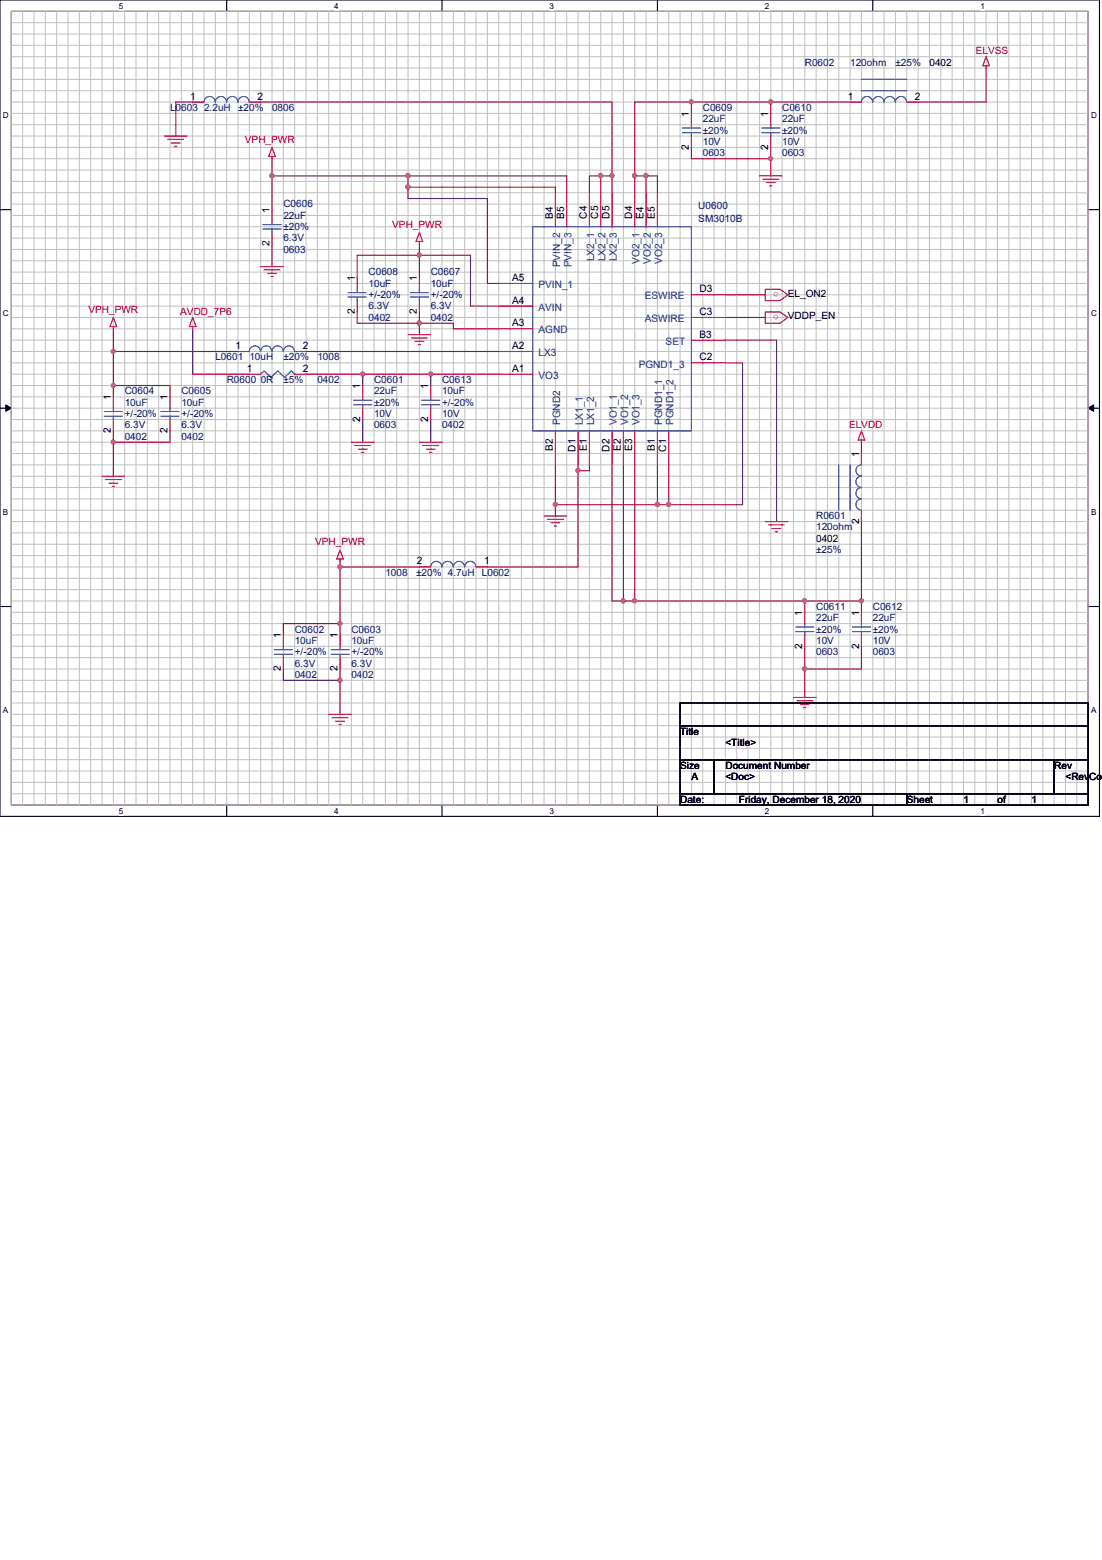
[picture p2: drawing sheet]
<svg xmlns="http://www.w3.org/2000/svg" width="210mm" height="297mm" viewBox="0 0 210 297" stroke-linecap="round" stroke-linejoin="round" font-family="sans-serif">
<path d="M0 0h209.4v155.4h-209.4zM2.2 2.2h205.1v151.1h-205.1z" fill="none" stroke="#000" stroke-width=".21"/>
<g fill="#fff">
<path d="M22.6 .3h.9v1.7h-.9z"/>
<path d="M22.6 153.5h.9v1.8h-.9z"/>
</g>
<path d="M43.2 0v2.2M43.2 153.3v2.1" fill="none" stroke="#000" stroke-width=".21"/>
<g fill="#fff">
<path d="M63.7 .3h.8v1.7h-.8z"/>
<path d="M63.7 153.5h.8v1.8h-.8z"/>
</g>
<path d="M84.2 0v2.2M84.2 153.3v2.1" fill="none" stroke="#000" stroke-width=".21"/>
<g fill="#fff">
<path d="M104.7 .3h.8v1.7h-.8z"/>
<path d="M104.7 153.5h.8v1.8h-.8z"/>
</g>
<path d="M125.2 0v2.2M125.2 153.3v2.1" fill="none" stroke="#000" stroke-width=".21"/>
<g fill="#fff">
<path d="M145.7 .3h.9v1.7h-.9z"/>
<path d="M145.7 153.5h.9v1.8h-.9z"/>
</g>
<path d="M166.2 0v2.2M166.2 153.3v2.1" fill="none" stroke="#000" stroke-width=".21"/>
<g fill="#fff">
<path d="M186.7 .3h.9v1.7h-.9z"/>
<path d="M186.7 153.5h.9v1.8h-.9z"/>
<path d="M.6 21h1.1v1.8h-1.1z"/>
<path d="M207.8 21h1.1v1.8h-1.1z"/>
<path d="M.6 58.8h1.1v1.7h-1.1z"/>
<path d="M207.8 58.8h1.1v1.7h-1.1z"/>
</g>
<path d="M0 39.9h2.2M207.3 39.9h2.1" fill="none" stroke="#000" stroke-width=".21"/>
<g fill="#fff">
<path d="M.6 96.6h1v1.7h-1z"/>
<path d="M207.8 96.6h1v1.7h-1z"/>
</g>
<path d="M0 77.7h2.2M207.3 77.7h2.1" fill="none" stroke="#000" stroke-width=".21"/>
<path d="M1.1 77.1l1.1 .6-1.1 .6zM207.3 77.7l1-.6v1.2z" fill="#000"/>
<path d="M1.1 77.1l1.1 .6-1.1 .6zM207.3 77.7l1-.6v1.2z" fill="none" stroke="#000" stroke-width=".19"/>
<g fill="#fff">
<path d="M.6 134.4h.9v1.7h-.9z"/>
<path d="M207.8 134.4h1v1.7h-1z"/>
</g>
<path d="M0 115.5h2.2M207.3 115.5h2.1M129.5 133.9h77.8v4.3h-77.8zM129.5 138.2h77.8v6.5h-77.8zM129.5 144.7h6.5v6.4h-6.5zM129.5 151.1h43.2v2.2h-43.2zM136 144.7h64.8v6.4h-64.8zM172.7 151.1h34.6v2.2h-34.6zM200.8 144.7h6.5v6.4h-6.5z" fill="none" stroke="#000" stroke-width=".21"/>
<g fill="none" stroke="#c0c0c0" stroke-width=".19">
<path d="M2.2 2.2h205.1v151.1h-205.1zM2.2 4.3h205.1M2.2 6.5h205.1M2.2 8.6h205.1M2.2 10.8h205.1M2.2 13h205.1M2.2 15.1h205.1M2.2 17.3h205.1M2.2 19.4h205.1M4.3 2.2v151.1M6.5 2.2v151.1M8.6 2.2v151.1"/>
<path d="M10.8 2.2v151.1M13 2.2v151.1M15.1 2.2v151.1M17.3 2.2v151.1M19.4 2.2v151.1M21.6 2.2v151.1M23.7 2.2v151.1M25.9 2.2v151.1M28.1 2.2v151.1M30.2 2.2v151.1M32.4 2.2v151.1M34.5 2.2v151.1"/>
<path d="M36.7 2.2v151.1M38.9 2.2v151.1M41 2.2v151.1M43.2 2.2v151.1M45.3 2.2v151.1M47.5 2.2v151.1M49.7 2.2v151.1M51.8 2.2v151.1M54 2.2v151.1M56.1 2.2v151.1M58.3 2.2v151.1M60.5 2.2v151.1"/>
<path d="M62.6 2.2v151.1M64.8 2.2v151.1M66.9 2.2v151.1M69.1 2.2v151.1M71.2 2.2v151.1M73.4 2.2v151.1M75.6 2.2v151.1M77.7 2.2v151.1M79.9 2.2v151.1M82 2.2v151.1M84.2 2.2v151.1M86.4 2.2v151.1"/>
<path d="M88.5 2.2v151.1M90.7 2.2v151.1M92.8 2.2v151.1M95 2.2v151.1M97.2 2.2v151.1M99.3 2.2v151.1M101.5 2.2v151.1M103.6 2.2v151.1M105.8 2.2v151.1M107.9 2.2v151.1M110.1 2.2v151.1M112.3 2.2v151.1"/>
<path d="M114.4 2.2v151.1M116.6 2.2v151.1M118.7 2.2v151.1M120.9 2.2v151.1M123.1 2.2v151.1M125.2 2.2v151.1M127.4 2.2v151.1M129.5 2.2v151.1M131.7 2.2v151.1M133.9 2.2v151.1M136 2.2v151.1M138.2 2.2v151.1"/>
<path d="M140.3 2.2v151.1M142.5 2.2v151.1M144.7 2.2v151.1M146.8 2.2v151.1M149 2.2v151.1M151.1 2.2v151.1M153.3 2.2v151.1M155.4 2.2v151.1M157.6 2.2v151.1M159.8 2.2v151.1M161.9 2.2v151.1M164.1 2.2v151.1"/>
<path d="M166.2 2.2v151.1M168.4 2.2v151.1M170.6 2.2v151.1M172.7 2.2v151.1M174.9 2.2v151.1M177 2.2v151.1M179.2 2.2v151.1M181.4 2.2v151.1M183.5 2.2v151.1M185.7 2.2v151.1M187.8 2.2v151.1M190 2.2v151.1"/>
<path d="M192.2 2.2v151.1M194.3 2.2v151.1M196.5 2.2v151.1M198.6 2.2v151.1M200.8 2.2v151.1M202.9 2.2v151.1M205.1 2.2v151.1M2.2 21.6h205.1M2.2 23.7h205.1M2.2 25.9h205.1M2.2 28.1h205.1M2.2 30.2h205.1"/>
<path d="M2.2 32.4h205.1M2.2 34.5h205.1M2.2 36.7h205.1M2.2 38.9h205.1M2.2 41h205.1M2.2 43.2h205.1M2.2 45.3h205.1M2.2 47.5h205.1M2.2 49.7h205.1M2.2 51.8h205.1M2.2 54h205.1M2.2 56.1h205.1"/>
<path d="M2.2 58.3h205.1M2.2 60.5h205.1M2.2 62.6h205.1M2.2 64.8h205.1M2.2 66.9h205.1M2.2 69.1h205.1M2.2 71.2h205.1M2.2 73.4h205.1M2.2 75.6h205.1M2.2 77.7h205.1M2.2 79.9h205.1M2.2 82h205.1"/>
<path d="M2.2 84.2h205.1M2.2 86.4h205.1M2.2 88.5h205.1M2.2 90.7h205.1M2.2 92.8h205.1M2.2 95h205.1M2.2 97.2h205.1M2.2 99.3h205.1M2.2 101.5h205.1M2.2 103.6h205.1M2.2 105.8h205.1M2.2 107.9h205.1"/>
<path d="M2.2 110.1h205.1M2.2 112.3h205.1M2.2 114.4h205.1M2.2 116.6h205.1M2.2 118.7h205.1M2.2 120.9h205.1M2.2 123.1h205.1M2.2 125.2h205.1M2.2 127.4h205.1M2.2 129.5h205.1M2.2 131.7h205.1M2.2 133.9h205.1"/>
<path d="M2.2 136h205.1M2.2 138.2h205.1M2.2 140.3h205.1M2.2 142.5h205.1M2.2 144.7h205.1M2.2 146.8h205.1M2.2 149h205.1M2.2 151.1h205.1"/>
</g>
<g fill="none" stroke="#f00" stroke-width=".21">
<path d="M36.7 19.4h2.2M47.5 19.4h2.2M161.9 19.4h2.2M172.7 19.4h2.2M187.8 10.8l.7 1.7h-1.3zM187.8 12.5v.5M31.3 25.9h4.3M32 26.5h3M32.6 27.2h1.7M33.2 27.9h.5M51.8 29.8v.4M51.8 40v2.1"/>
<path d="M51.8 28.1l.7 1.7h-1.3zM105.8 36.7v6.5M107.9 36.7v6.5M112.3 36.7v6.5M114.4 36.7v6.5M116.6 36.7v6.5M120.9 36.7v6.5M123.1 36.7v6.5M125.2 36.7v6.5M131.7 21.6v2.1M131.7 25.9v2.2M144.7 33.5h4.3"/>
<path d="M145.3 34.1h3M146 34.8h1.7M146.6 35.4h.4M146.8 21.6v2.1M146.8 25.9v2.2M49.7 50.8h4.3M50.3 51.4h3M51 52h1.7M51.6 52.7h.4M51.8 44.3v2.1M68 52.9v2.2M68 57.2v2.2"/>
<path d="M79.9 44.3l.6 1.7h-1.3zM79.9 46v.4M79.9 52.9v2.2M79.9 57.2v2.2M95 54h6.5M95 58.3h6.5M131.7 56.1h6.5M145.8 55.1h2.7l1.6 1-1.6 1.1h-2.7zM145.8 59.4h2.7l1.6 1.1-1.6 1.1h-2.7zM21.6 62.2v.4M21.6 75.6v2.1M21.6 79.9v2.1"/>
<path d="M21.6 60.5l.6 1.7h-1.2zM32.4 75.6v2.1M32.4 79.9v2.1M36.7 60.5l.6 1.7h-1.2zM36.7 62.2v.4M45.3 66.9h2.2M47.5 71.2h2.2M56.1 71.2h2.2M56.1 66.9h2.2M69.1 73.4v2.2M69.1 77.7v2.2M77.7 63.7h4.3"/>
<path d="M78.4 64.3h3M79 65h1.7M79.7 65.6h.4M82 73.4v2.2M82 77.7v2.2M95 66.9h6.5M95 71.2h6.5M95 62.6h6.5M131.7 60.5h6.5M131.7 64.8h6.5M131.7 69.1h6.5M19.4 90.7h4.3"/>
<path d="M20.1 91.3h3M20.7 92h1.7M21.4 92.6h.4M66.9 84.2h4.3M67.6 84.8h3M68.2 85.5h1.7M68.9 86.1h.4M79.9 84.2h4.3M80.5 84.8h3.1M81.2 85.5h1.7M81.8 86.1h.5M103.6 98.3h4.3"/>
<path d="M104.3 98.9h3M104.9 99.5h1.7M105.8 82v6.5M110.1 82v6.5M112.3 82v6.5M116.6 82v6.5M118.7 82v6.5M120.9 82v6.5M125.2 82v6.5M127.4 82v6.5M145.8 99.3h4.3M146.4 99.9h3"/>
<path d="M164.1 82l.6 1.8h-1.3zM164.1 83.8v.4M164.1 86.4v2.1M164.1 97.2v2.1M64.8 106.4v.5M64.8 104.7l.6 1.7h-1.3zM79.9 107.9h2.1M90.7 107.9h2.1M105.6 100.2h.4M147 100.6h1.8M147.7 101.3h.4M153.3 116.6v2.1"/>
<path d="M164.1 116.6v2.1M54 120.9v2.2M54 125.2v2.2M62.6 136h4.3M63.2 136.7h3.1M63.9 137.3h1.7M64.6 138h.4M64.8 120.9v2.2M64.8 125.2v2.2M151.1 132.8h4.3M151.8 133.4h3M152.4 134.1h1.7"/>
<path d="M153.1 134.7h.4M153.3 120.9v2.2M164.1 120.9v2.2"/>
</g>
<g fill="none" stroke="#00f" stroke-width=".21">
<path d="M38.9 19.4a1.06 1.06 0 0 1 1-1 1.06 1.06 0 0 1 1.1 1 1.08 1.08 0 0 1 1.1-1 1.08 1.08 0 0 1 1 1M43.2 19.4a1.06 1.06 0 0 1 1-1 1.06 1.06 0 0 1 1.1 1M45.3 19.4a1.06 1.06 0 0 1 1.1-1 1.06 1.06 0 0 1 1.1 1M164.1 19.4a1.06 1.06 0 0 1 1-1 1.06 1.06 0 0 1 1.1 1M164.1 17.3h8.6M164.1 15.1h8.6M166.2 19.4a1.06 1.06 0 0 1 1.1-1 1.06 1.06 0 0 1 1.1 1 1.08 1.08 0 0 1 1-1 1.08 1.08 0 0 1 1.1 1M170.6 19.4a1.06 1.06 0 0 1 1-1 1.06 1.06 0 0 1 1.1 1M130 24.4h3.4M130 25.3h3.4M131.7 23.7v.7M131.7 25.3v.6"/>
<path d="M145.1 24.4h3.4M145.1 25.3h3.4M146.8 23.7v.7M146.8 25.3v.6M50.1 42.8h3.5M50.1 43.6h3.5M51.8 42.1v.7M51.8 43.6v.7M66.3 55.7h3.4M66.3 56.6h3.4M68 55.1v.6M68 56.6v.6"/>
<path d="M78.1 55.7h3.5M78.1 56.6h3.5M79.9 55.1v.6M79.9 56.6v.6M101.5 43.2h30.2v38.8h-30.2zM19.9 78.4h3.4M19.9 79.2h3.4M21.6 77.7v.7M21.6 79.2v.7M30.6 78.4h3.5M30.6 79.2h3.5M32.4 77.7v.7"/>
<path d="M32.4 79.2v.7M47.5 66.9a1.06 1.06 0 0 1 1.1-1 1.06 1.06 0 0 1 1 1M49.7 66.9a1.06 1.06 0 0 1 1-1 1.06 1.06 0 0 1 1.1 1M49.7 71.2l.6-.6 1.3 1.3 1.3-1.3 1.3 1.3 1.3-1.3 .6 .6M51.8 66.9a1.06 1.06 0 0 1 1.1-1 1.06 1.06 0 0 1 1 1 1.08 1.08 0 0 1 1.1-1 1.08 1.08 0 0 1 1.1 1M67.4 76.2h3.4M67.4 77.1h3.4M69.1 75.6v.6M69.1 77.1v.6M80.3 76.2h3.5M80.3 77.1h3.5M82 75.6v.6"/>
<path d="M82 77.1v.6M159.8 88.5v8.7M161.9 88.5v8.7M164.1 88.5a1.06 1.06 0 0 0-1.1 1.1 1.06 1.06 0 0 0 1.1 1M164.1 90.7a1.06 1.06 0 0 0-1.1 1 1.06 1.06 0 0 0 1.1 1.1M164.1 92.8a1.06 1.06 0 0 0-1.1 1.1 1.06 1.06 0 0 0 1.1 1.1M164.1 95a1.06 1.06 0 0 0-1.1 1.1 1.06 1.06 0 0 0 1.1 1M82 107.9a1.06 1.06 0 0 1 1.1-1 1.06 1.06 0 0 1 1.1 1M84.2 107.9a1.06 1.06 0 0 1 1.1-1 1.06 1.06 0 0 1 1 1M86.4 107.9a1.06 1.06 0 0 1 1-1 1.06 1.06 0 0 1 1.1 1M88.5 107.9a1.06 1.06 0 0 1 1.1-1 1.06 1.06 0 0 1 1 1M151.6 119.4h3.4"/>
<path d="M153.3 118.7v.7M162.3 119.4h3.5M164.1 118.7v.7M52.2 123.7h3.5M52.2 124.6h3.5M54 123.1v.6M54 124.6v.6M63 123.7h3.5M63 124.6h3.5M64.8 123.1v.6M64.8 124.6v.6M151.6 120.3h3.4"/>
<path d="M153.3 120.3v.6M162.3 120.3h3.5M164.1 120.3v.6"/>
</g>
<path d="M36.7 19.4h-3.2v6.5M49.7 19.4h66.9v14.1M187.8 13v6.4M129.5 151.1v2.2" fill="none" stroke="#800040" stroke-width=".21"/>
<circle cx="116.6" cy="33.4" r=".42" fill="#f0f"/>
<circle cx="116.6" cy="33.4" r=".42" fill="none" stroke="#f0f" stroke-width=".21"/>
<path d="M131.7 19.4h-10.8v14.1" fill="none" stroke="#800040" stroke-width=".21"/>
<circle cx="120.9" cy="33.4" r=".42" fill="#f0f"/>
<circle cx="120.9" cy="33.4" r=".42" fill="none" stroke="#f0f" stroke-width=".21"/>
<path d="M146.8 19.4h-15.1v2.2" fill="none" stroke="#800040" stroke-width=".21"/>
<circle cx="131.7" cy="19.4" r=".4" fill="#f0f"/>
<circle cx="131.7" cy="19.4" r=".4" fill="none" stroke="#f0f" stroke-width=".21"/>
<path d="M146.8 19.4v2.2M51.8 30.2v3.3M131.7 28.1v2.1h15.1v-2.1" fill="none" stroke="#800040" stroke-width=".21"/>
<circle cx="146.8" cy="30.2" r=".4" fill="#f0f"/>
<circle cx="146.8" cy="30.2" r=".4" fill="none" stroke="#f0f" stroke-width=".21"/>
<path d="M51.8 33.5h25.9M146.8 30.2v3.3" fill="none" stroke="#800040" stroke-width=".21"/>
<circle cx="51.8" cy="33.4" r=".42" fill="#f0f"/>
<circle cx="51.8" cy="33.4" r=".42" fill="none" stroke="#f0f" stroke-width=".21"/>
<path d="M51.8 33.5v6.5M77.7 33.5h30.2" fill="none" stroke="#800040" stroke-width=".21"/>
<circle cx="77.7" cy="33.4" r=".42" fill="#f0f"/>
<circle cx="77.7" cy="33.4" r=".42" fill="none" stroke="#f0f" stroke-width=".21"/>
<path d="M77.7 33.5v2.1M107.9 33.5v3.2M114.4 33.5h-2.1v3.2M116.6 33.5h-2.2v3.2" fill="none" stroke="#800040" stroke-width=".21"/>
<circle cx="114.4" cy="33.4" r=".42" fill="#f0f"/>
<circle cx="114.4" cy="33.4" r=".42" fill="none" stroke="#f0f" stroke-width=".21"/>
<path d="M116.6 33.5v3.2M123.1 36.7v-3.2h-2.2v3.2" fill="none" stroke="#800040" stroke-width=".21"/>
<circle cx="123" cy="33.4" r=".42" fill="#f0f"/>
<circle cx="123" cy="33.4" r=".42" fill="none" stroke="#f0f" stroke-width=".21"/>
<path d="M77.7 35.6h28.1M123.1 33.5h2.1v3.2" fill="none" stroke="#800040" stroke-width=".21"/>
<circle cx="77.7" cy="35.6" r=".42" fill="#f0f"/>
<circle cx="77.7" cy="35.6" r=".42" fill="none" stroke="#f0f" stroke-width=".21"/>
<path d="M77.7 35.6v2.2h15.1v16.2M105.8 35.6v1.1M51.8 46.4v4.4M79.9 48.6h9.7M79.9 46.4v2.2M79.9 48.6h-11.9v4.3M79.9 48.6v4.3" fill="none" stroke="#800040" stroke-width=".21"/>
<circle cx="79.8" cy="48.6" r=".42" fill="#f0f"/>
<circle cx="79.8" cy="48.6" r=".42" fill="none" stroke="#f0f" stroke-width=".21"/>
<path d="M68 59.4v2.2M79.9 59.4v2.2M89.6 48.6v9.7M92.8 54h2.2M138.2 56.1h7.6" fill="none" stroke="#800040" stroke-width=".21"/>
<circle cx="79.8" cy="61.5" r=".42" fill="#f0f"/>
<circle cx="79.8" cy="61.5" r=".42" fill="none" stroke="#f0f" stroke-width=".21"/>
<path d="M89.6 58.3h5.4M21.6 62.6v4.3M21.6 66.9v6.5M21.6 66.9h23.7M36.7 62.6v8.6M68 61.6h11.9M79.9 61.6h6.5v1h8.6M79.9 61.6v2.1M138.2 60.5h7.6M138.2 64.8h9.7v34.5" fill="none" stroke="#800040" stroke-width=".21"/>
<circle cx="21.6" cy="66.9" r=".4" fill="#f0f"/>
<circle cx="21.6" cy="66.9" r=".4" fill="none" stroke="#f0f" stroke-width=".21"/>
<path d="M58.3 66.9h36.7M69.1 71.2h12.9M138.2 69.1h3.2v27" fill="none" stroke="#800040" stroke-width=".21"/>
<circle cx="82" cy="71.2" r=".4" fill="#f0f"/>
<circle cx="82" cy="71.2" r=".4" fill="none" stroke="#f0f" stroke-width=".21"/>
<circle cx="69.1" cy="71.2" r=".4" fill="#f0f"/>
<circle cx="69.1" cy="71.2" r=".4" fill="none" stroke="#f0f" stroke-width=".21"/>
<path d="M21.6 73.4h10.8M82 71.2h13" fill="none" stroke="#800040" stroke-width=".21"/>
<circle cx="21.6" cy="73.4" r=".4" fill="#f0f"/>
<circle cx="21.6" cy="73.4" r=".4" fill="none" stroke="#f0f" stroke-width=".21"/>
<path d="M21.6 73.4v2.2M32.4 73.4v2.2M82 79.9v4.3M21.6 82v2.2h10.8v-2.2" fill="none" stroke="#800040" stroke-width=".21"/>
<circle cx="21.6" cy="84.2" r=".4" fill="#f0f"/>
<circle cx="21.6" cy="84.2" r=".4" fill="none" stroke="#f0f" stroke-width=".21"/>
<path d="M21.6 84.2v6.5M105.8 88.5v7.6M110.1 88.5v19.4" fill="none" stroke="#800040" stroke-width=".21"/>
<circle cx="110.1" cy="89.6" r=".42" fill="#f0f"/>
<circle cx="110.1" cy="89.6" r=".42" fill="none" stroke="#f0f" stroke-width=".21"/>
<path d="M112.3 88.5v1.1h-2.2M120.9 88.5v25.9" fill="none" stroke="#800040" stroke-width=".21"/>
<circle cx="120.9" cy="114.4" r=".4" fill="#f0f"/>
<circle cx="120.9" cy="114.4" r=".4" fill="none" stroke="#f0f" stroke-width=".21"/>
<path d="M125.2 88.5v7.6h-19.4v2.2M127.4 88.5v7.6" fill="none" stroke="#800040" stroke-width=".21"/>
<circle cx="105.8" cy="96" r=".42" fill="#f0f"/>
<circle cx="105.8" cy="96" r=".42" fill="none" stroke="#f0f" stroke-width=".21"/>
<circle cx="125.2" cy="96" r=".42" fill="#f0f"/>
<circle cx="125.2" cy="96" r=".42" fill="none" stroke="#f0f" stroke-width=".21"/>
<path d="M125.2 96.1h16.2" fill="none" stroke="#800040" stroke-width=".21"/>
<circle cx="127.3" cy="96" r=".42" fill="#f0f"/>
<circle cx="127.3" cy="96" r=".42" fill="none" stroke="#f0f" stroke-width=".21"/>
<path d="M164.1 99.3v15.1M64.8 106.9v11.8" fill="none" stroke="#800040" stroke-width=".21"/>
<circle cx="64.7" cy="107.9" r=".4" fill="#f0f"/>
<circle cx="64.7" cy="107.9" r=".4" fill="none" stroke="#f0f" stroke-width=".21"/>
<path d="M54 118.7h10.8M64.8 107.9h15.1M92.8 107.9h17.3M116.6 114.4h2.1M164.1 114.4v2.2M164.1 123.1v4.3" fill="none" stroke="#800040" stroke-width=".21"/>
<circle cx="64.7" cy="118.7" r=".4" fill="#f0f"/>
<circle cx="64.7" cy="118.7" r=".4" fill="none" stroke="#f0f" stroke-width=".21"/>
<path d="M54 118.7v2.2M64.8 118.7v2.2M153.3 127.4h10.8" fill="none" stroke="#800040" stroke-width=".21"/>
<circle cx="153.3" cy="127.4" r=".4" fill="#f0f"/>
<circle cx="153.3" cy="127.4" r=".4" fill="none" stroke="#f0f" stroke-width=".21"/>
<path d="M54 127.4v2.1h10.8v-2.1M153.3 123.1v4.3" fill="none" stroke="#800040" stroke-width=".21"/>
<circle cx="64.7" cy="129.5" r=".4" fill="#f0f"/>
<circle cx="64.7" cy="129.5" r=".4" fill="none" stroke="#f0f" stroke-width=".21"/>
<path d="M146.8 19.4h15.1M36.7 71.2h10.8M58.3 71.2h10.8M64.8 129.5v6.5" fill="none" stroke="#800040" stroke-width=".21"/>
<circle cx="146.8" cy="19.4" r=".4" fill="#f0f"/>
<circle cx="146.8" cy="19.4" r=".4" fill="none" stroke="#f0f" stroke-width=".21"/>
<path d="M174.9 19.4h12.9M164.1 114.4h-10.8v2.2M153.3 127.4v5.4" fill="none" stroke="#800040" stroke-width=".21"/>
<circle cx="164.1" cy="114.4" r=".4" fill="#f0f"/>
<circle cx="164.1" cy="114.4" r=".4" fill="none" stroke="#f0f" stroke-width=".21"/>
<circle cx="153.3" cy="114.4" r=".4" fill="#f0f"/>
<circle cx="153.3" cy="114.4" r=".4" fill="none" stroke="#f0f" stroke-width=".21"/>
<path d="M118.7 88.5v25.9M120.9 114.4h32.4" fill="none" stroke="#800040" stroke-width=".21"/>
<circle cx="118.7" cy="114.4" r=".4" fill="#f0f"/>
<circle cx="118.7" cy="114.4" r=".4" fill="none" stroke="#f0f" stroke-width=".21"/>
<path d="M69.1 71.2v2.2M69.1 79.9v4.3M82 71.2v2.2M116.6 88.5v25.9M164.1 84.2v2.2M118.7 114.4h2.2" fill="none" stroke="#800040" stroke-width=".21"/>
<circle cx="116.6" cy="33.4" r=".42" fill="#f0f"/>
<circle cx="116.6" cy="33.4" r=".42" fill="none" stroke="#f0f" stroke-width=".21"/>
<circle cx="120.9" cy="33.4" r=".42" fill="#f0f"/>
<circle cx="120.9" cy="33.4" r=".42" fill="none" stroke="#f0f" stroke-width=".21"/>
<circle cx="131.7" cy="19.4" r=".4" fill="#f0f"/>
<circle cx="131.7" cy="19.4" r=".4" fill="none" stroke="#f0f" stroke-width=".21"/>
<circle cx="146.8" cy="30.2" r=".4" fill="#f0f"/>
<circle cx="146.8" cy="30.2" r=".4" fill="none" stroke="#f0f" stroke-width=".21"/>
<circle cx="51.8" cy="33.4" r=".42" fill="#f0f"/>
<circle cx="51.8" cy="33.4" r=".42" fill="none" stroke="#f0f" stroke-width=".21"/>
<circle cx="77.7" cy="33.4" r=".42" fill="#f0f"/>
<circle cx="77.7" cy="33.4" r=".42" fill="none" stroke="#f0f" stroke-width=".21"/>
<circle cx="114.4" cy="33.4" r=".42" fill="#f0f"/>
<circle cx="114.4" cy="33.4" r=".42" fill="none" stroke="#f0f" stroke-width=".21"/>
<circle cx="123" cy="33.4" r=".42" fill="#f0f"/>
<circle cx="123" cy="33.4" r=".42" fill="none" stroke="#f0f" stroke-width=".21"/>
<circle cx="77.7" cy="35.6" r=".42" fill="#f0f"/>
<circle cx="77.7" cy="35.6" r=".42" fill="none" stroke="#f0f" stroke-width=".21"/>
<circle cx="79.8" cy="48.6" r=".42" fill="#f0f"/>
<circle cx="79.8" cy="48.6" r=".42" fill="none" stroke="#f0f" stroke-width=".21"/>
<circle cx="79.8" cy="61.5" r=".42" fill="#f0f"/>
<circle cx="79.8" cy="61.5" r=".42" fill="none" stroke="#f0f" stroke-width=".21"/>
<circle cx="21.6" cy="66.9" r=".4" fill="#f0f"/>
<circle cx="21.6" cy="66.9" r=".4" fill="none" stroke="#f0f" stroke-width=".21"/>
<circle cx="82" cy="71.2" r=".4" fill="#f0f"/>
<circle cx="82" cy="71.2" r=".4" fill="none" stroke="#f0f" stroke-width=".21"/>
<circle cx="69.1" cy="71.2" r=".4" fill="#f0f"/>
<circle cx="69.1" cy="71.2" r=".4" fill="none" stroke="#f0f" stroke-width=".21"/>
<circle cx="21.6" cy="73.4" r=".4" fill="#f0f"/>
<circle cx="21.6" cy="73.4" r=".4" fill="none" stroke="#f0f" stroke-width=".21"/>
<circle cx="21.6" cy="84.2" r=".4" fill="#f0f"/>
<circle cx="21.6" cy="84.2" r=".4" fill="none" stroke="#f0f" stroke-width=".21"/>
<circle cx="110.1" cy="89.6" r=".42" fill="#f0f"/>
<circle cx="110.1" cy="89.6" r=".42" fill="none" stroke="#f0f" stroke-width=".21"/>
<circle cx="120.9" cy="114.4" r=".4" fill="#f0f"/>
<circle cx="120.9" cy="114.4" r=".4" fill="none" stroke="#f0f" stroke-width=".21"/>
<circle cx="105.8" cy="96" r=".42" fill="#f0f"/>
<circle cx="105.8" cy="96" r=".42" fill="none" stroke="#f0f" stroke-width=".21"/>
<circle cx="125.2" cy="96" r=".42" fill="#f0f"/>
<circle cx="125.2" cy="96" r=".42" fill="none" stroke="#f0f" stroke-width=".21"/>
<circle cx="127.3" cy="96" r=".42" fill="#f0f"/>
<circle cx="127.3" cy="96" r=".42" fill="none" stroke="#f0f" stroke-width=".21"/>
<circle cx="64.7" cy="107.9" r=".4" fill="#f0f"/>
<circle cx="64.7" cy="107.9" r=".4" fill="none" stroke="#f0f" stroke-width=".21"/>
<circle cx="64.7" cy="118.7" r=".4" fill="#f0f"/>
<circle cx="64.7" cy="118.7" r=".4" fill="none" stroke="#f0f" stroke-width=".21"/>
<circle cx="153.3" cy="127.4" r=".4" fill="#f0f"/>
<circle cx="153.3" cy="127.4" r=".4" fill="none" stroke="#f0f" stroke-width=".21"/>
<circle cx="64.7" cy="129.5" r=".4" fill="#f0f"/>
<circle cx="64.7" cy="129.5" r=".4" fill="none" stroke="#f0f" stroke-width=".21"/>
<circle cx="146.8" cy="19.4" r=".4" fill="#f0f"/>
<circle cx="146.8" cy="19.4" r=".4" fill="none" stroke="#f0f" stroke-width=".21"/>
<circle cx="164.1" cy="114.4" r=".4" fill="#f0f"/>
<circle cx="164.1" cy="114.4" r=".4" fill="none" stroke="#f0f" stroke-width=".21"/>
<circle cx="153.3" cy="114.4" r=".4" fill="#f0f"/>
<circle cx="153.3" cy="114.4" r=".4" fill="none" stroke="#f0f" stroke-width=".21"/>
<circle cx="118.7" cy="114.4" r=".4" fill="#f0f"/>
<circle cx="118.7" cy="114.4" r=".4" fill="none" stroke="#f0f" stroke-width=".21"/>
<g font-size="1.9" fill="#f00">
<text x="185.9" y="10.3">ELVSS</text>
<text x="46.7" y="27.2">VPH_PWR</text>
<text x="74.7" y="43.3">VPH_PWR</text>
<text x="16.8" y="59.6">VPH_PWR</text>
<text x="34.3" y="60">AVDD_7P6</text>
<text x="148.3" y="55.7" transform="rotate(-180 148.3 55.7)">o</text>
<text x="148.3" y="60" transform="rotate(-180 148.3 60)">o</text>
<text x="161.7" y="81.6">ELVDD</text>
<text x="60" y="103.8">VPH_PWR</text>
</g>
<g font-size="1.9" fill="#000080">
<text x="153.3" y="12.5">R0602</text>
<text x="161.9" y="12.5">120ohm</text>
<text x="170.6" y="12.5">±25%</text>
<text x="32.4" y="21.1">L0603 2.2uH</text>
<text x="45.3" y="21.1">±20%</text>
<text x="51.8" y="21.1">0806</text>
<text x="133.9" y="21.1">C0609</text>
<text x="133.9" y="23.3">22uF</text>
<text x="149" y="21.1">C0610</text>
<text x="149" y="23.3">22uF</text>
<text x="133.9" y="29.8">0603</text>
<text x="133.9" y="27.6">10V</text>
<text x="133.9" y="25.4">±20%</text>
<text x="149" y="29.8">0603</text>
<text x="149" y="27.6">10V</text>
<text x="149" y="25.4">±20%</text>
<text x="54" y="39.5">C0606</text>
<text x="54" y="41.7">22uF</text>
<text x="133" y="39.7">U0600</text>
<text x="54" y="46">6.3V</text>
<text x="54" y="43.8">±20%</text>
<text x="133" y="42.3">SM3010B</text>
<text x="54" y="48.1">0603</text>
<text x="70.2" y="52.5">C0608</text>
<text x="82" y="52.5">C0607</text>
<text x="70.2" y="54.6">10uF</text>
<text x="70.2" y="58.9">6.3V</text>
<text x="70.2" y="56.8">+/-20%</text>
<text x="82" y="54.6">10uF</text>
<text x="82" y="58.9">6.3V</text>
<text x="82" y="56.8">+/-20%</text>
<text x="70.2" y="61.1">0402</text>
<text x="82" y="61.1">0402</text>
<text x="41" y="68.6">L0601 10uH</text>
<text x="54" y="68.6">±20%</text>
<text x="60.4" y="68.6">1008</text>
<text x="23.7" y="75.1">C0604</text>
<text x="23.7" y="77.3">10uF</text>
<text x="34.5" y="75.1">C0605</text>
<text x="34.5" y="77.3">10uF</text>
<text x="43.2" y="72.9">R0600 0R</text>
<text x="54" y="72.9">±5%</text>
<text x="60.5" y="72.9">0402</text>
<text x="71.2" y="72.9">C0601</text>
<text x="71.2" y="75.1">22uF</text>
<text x="71.2" y="77.3">±20%</text>
<text x="84.2" y="72.9">C0613</text>
<text x="84.2" y="75.1">10uF</text>
<text x="84.2" y="77.3">+/-20%</text>
<text x="23.7" y="83.7">0402</text>
<text x="23.7" y="81.6">6.3V</text>
<text x="23.7" y="79.4">+/-20%</text>
<text x="34.5" y="83.7">0402</text>
<text x="34.5" y="81.6">6.3V</text>
<text x="34.5" y="79.4">+/-20%</text>
<text x="71.2" y="81.6">0603</text>
<text x="71.2" y="79.4">10V</text>
<text x="84.2" y="81.6">0402</text>
<text x="84.2" y="79.4">10V</text>
<text x="155.4" y="98.8">R0601</text>
<text x="155.4" y="101">120ohm</text>
<text x="155.4" y="105.3">±25%</text>
<text x="73.4" y="109.6">1008</text>
<text x="79.2" y="109.6">±20%</text>
<text x="85.3" y="109.6">4.7uH</text>
<text x="91.8" y="109.6">L0602</text>
<text x="155.4" y="116.1">C0611</text>
<text x="155.4" y="118.3">22uF</text>
<text x="166.2" y="116.1">C0612</text>
<text x="166.2" y="118.3">22uF</text>
<text x="56.1" y="120.4">C0602</text>
<text x="56.1" y="122.6">10uF</text>
<text x="56.1" y="124.8">+/-20%</text>
<text x="66.9" y="120.4">C0603</text>
<text x="66.9" y="122.6">10uF</text>
<text x="66.9" y="124.8">+/-20%</text>
<text x="155.4" y="124.8">0603</text>
<text x="155.4" y="122.6">10V</text>
<text x="155.4" y="120.4">±20%</text>
<text x="166.2" y="124.8">0603</text>
<text x="166.2" y="122.6">10V</text>
<text x="166.2" y="120.4">±20%</text>
<text x="56.1" y="129.1">0402</text>
<text x="56.1" y="126.9">6.3V</text>
<text x="66.9" y="129.1">0402</text>
<text x="66.9" y="126.9">6.3V</text>
</g>
<g font-size="1.9">
<text x="177" y="12.5">0402</text>
<text x="36.2" y="19">1</text>
<text x="49" y="19">2</text>
<text x="131.2" y="22.2" transform="rotate(-90 131.2 22.2)">1</text>
<text x="146.3" y="22.2" transform="rotate(-90 146.3 22.2)">1</text>
<text x="161.5" y="19">1</text>
<text x="174.2" y="19">2</text>
<text x="131.2" y="28.5" transform="rotate(-90 131.2 28.5)">2</text>
<text x="146.3" y="28.5" transform="rotate(-90 146.3 28.5)">2</text>
<text x="51.4" y="40.6" transform="rotate(-90 51.4 40.6)">1</text>
<text x="105.3" y="41.7" transform="rotate(-90 105.3 41.7)">B4</text>
<text x="107.5" y="41.7" transform="rotate(-90 107.5 41.7)">B5</text>
<text x="111.8" y="41.7" transform="rotate(-90 111.8 41.7)">C4</text>
<text x="114" y="41.7" transform="rotate(-90 114 41.7)">C5</text>
<text x="116.1" y="41.7" transform="rotate(-90 116.1 41.7)">D5</text>
<text x="120.4" y="41.7" transform="rotate(-90 120.4 41.7)">D4</text>
<text x="122.6" y="41.7" transform="rotate(-90 122.6 41.7)">E4</text>
<text x="124.8" y="41.7" transform="rotate(-90 124.8 41.7)">E5</text>
<text x="51.4" y="46.9" transform="rotate(-90 51.4 46.9)">2</text>
<text x="67.6" y="53.6" transform="rotate(-90 67.6 53.6)">1</text>
<text x="79.4" y="53.6" transform="rotate(-90 79.4 53.6)">1</text>
<text x="97.5" y="53.5">A5</text>
<text x="67.6" y="59.8" transform="rotate(-90 67.6 59.8)">2</text>
<text x="79.4" y="59.8" transform="rotate(-90 79.4 59.8)">2</text>
<text x="97.5" y="57.8">A4</text>
<text x="133.2" y="55.7">D3</text>
<text x="133.2" y="60">C3</text>
<text x="150.1" y="56.5">EL_ON2</text>
<text x="97.5" y="62.1">A3</text>
<text x="133.2" y="64.3">B3</text>
<text x="150.1" y="60.8">VDDP_EN</text>
<text x="44.9" y="66.5">1</text>
<text x="47" y="70.8">1</text>
<text x="57.7" y="70.8">2</text>
<text x="57.7" y="66.5">2</text>
<text x="97.5" y="66.5">A2</text>
<text x="97.5" y="70.8">A1</text>
<text x="133.2" y="68.6">C2</text>
<text x="21.1" y="76.2" transform="rotate(-90 21.1 76.2)">1</text>
<text x="31.9" y="76.2" transform="rotate(-90 31.9 76.2)">1</text>
<text x="68.6" y="74" transform="rotate(-90 68.6 74)">1</text>
<text x="81.6" y="74" transform="rotate(-90 81.6 74)">1</text>
<text x="21.1" y="82.5" transform="rotate(-90 21.1 82.5)">2</text>
<text x="31.9" y="82.5" transform="rotate(-90 31.9 82.5)">2</text>
<text x="68.6" y="80.3" transform="rotate(-90 68.6 80.3)">2</text>
<text x="81.6" y="80.3" transform="rotate(-90 81.6 80.3)">2</text>
<text x="105.3" y="85.9" transform="rotate(-90 105.3 85.9)">B2</text>
<text x="109.6" y="86" transform="rotate(-90 109.6 86)">D1</text>
<text x="111.8" y="85.9" transform="rotate(-90 111.8 85.9)">E1</text>
<text x="116.1" y="86" transform="rotate(-90 116.1 86)">D2</text>
<text x="118.3" y="85.9" transform="rotate(-90 118.3 85.9)">E2</text>
<text x="120.4" y="85.9" transform="rotate(-90 120.4 85.9)">E3</text>
<text x="124.8" y="85.9" transform="rotate(-90 124.8 85.9)">B1</text>
<text x="126.9" y="86" transform="rotate(-90 126.9 86)">C1</text>
<text x="163.6" y="87" transform="rotate(-90 163.6 87)">1</text>
<text x="163.6" y="99.7" transform="rotate(-90 163.6 99.7)">2</text>
<text x="79.4" y="107.5">2</text>
<text x="92.2" y="107.5">1</text>
<text x="155.4" y="103.2">0402</text>
<text x="152.8" y="117.2" transform="rotate(-90 152.8 117.2)">1</text>
<text x="163.6" y="117.2" transform="rotate(-90 163.6 117.2)">1</text>
<text x="53.5" y="121.5" transform="rotate(-90 53.5 121.5)">1</text>
<text x="64.3" y="121.5" transform="rotate(-90 64.3 121.5)">1</text>
<text x="152.8" y="123.5" transform="rotate(-90 152.8 123.5)">2</text>
<text x="163.6" y="123.5" transform="rotate(-90 163.6 123.5)">2</text>
<text x="53.5" y="127.8" transform="rotate(-90 53.5 127.8)">2</text>
<text x="64.3" y="127.8" transform="rotate(-90 64.3 127.8)">2</text>
<text x="129.5" y="139.9">Title</text>
<text x="138.2" y="142">&lt;Title&gt;</text>
<text x="129.5" y="146.3">Size</text>
<text x="131.7" y="148.5">A</text>
<text x="138.2" y="148.5">&lt;Doc&gt;</text>
<text x="138.2" y="146.3">Document Number</text>
<text x="200.8" y="146.3">Rev</text>
<text x="202.9" y="148.5">&lt;RevCod</text>
<text x="129.5" y="152.8">Date:</text>
<text x="140.8" y="152.8">Friday, December 18, 2020</text>
<text x="172.7" y="152.8">Sheet</text>
<text x="183.5" y="152.8">1</text>
<text x="190" y="152.8">of</text>
<text x="196.5" y="152.8">1</text>
</g>
<g font-size="1.9" fill="#004080">
<text x="106.7" y="50.9" transform="rotate(-90 106.7 50.9)">PVIN_2</text>
<text x="108.9" y="50.9" transform="rotate(-90 108.9 50.9)">PVIN_3</text>
<text x="113.2" y="49.8" transform="rotate(-90 113.2 49.8)">LX2_1</text>
<text x="115.4" y="49.8" transform="rotate(-90 115.4 49.8)">LX2_2</text>
<text x="117.5" y="49.8" transform="rotate(-90 117.5 49.8)">LX2_3</text>
<text x="121.8" y="50.2" transform="rotate(-90 121.8 50.2)">VO2_1</text>
<text x="124" y="50.2" transform="rotate(-90 124 50.2)">VO2_2</text>
<text x="126.2" y="50.2" transform="rotate(-90 126.2 50.2)">VO2_3</text>
<text x="102.6" y="54.9">PVIN_1</text>
<text x="102.6" y="59.2">AVIN</text>
<text x="122.8" y="57">ESWIRE</text>
<text x="102.6" y="63.5">AGND</text>
<text x="122.8" y="61.3">ASWIRE</text>
<text x="126.8" y="65.7">SET</text>
<text x="102.6" y="67.8">LX3</text>
<text x="121.7" y="70">PGND1_3</text>
<text x="102.6" y="72.1">VO3</text>
<text x="106.7" y="80.9" transform="rotate(-90 106.7 80.9)">PGND2</text>
<text x="111" y="80.9" transform="rotate(-90 111 80.9)">LX1_1</text>
<text x="113.2" y="80.9" transform="rotate(-90 113.2 80.9)">LX1_2</text>
<text x="117.5" y="80.9" transform="rotate(-90 117.5 80.9)">VO1_1</text>
<text x="119.7" y="80.9" transform="rotate(-90 119.7 80.9)">VO1_2</text>
<text x="121.8" y="80.9" transform="rotate(-90 121.8 80.9)">VO1_3</text>
<text x="126.2" y="80.9" transform="rotate(-90 126.2 80.9)">PGND1_1</text>
<text x="128.3" y="80.9" transform="rotate(-90 128.3 80.9)">PGND1_2</text>
</g>
<g font-size="1.6">
<text x="22.6" y="1.7">5</text>
<text x="63.7" y="1.7">4</text>
<text x="104.7" y="1.7">3</text>
<text x="145.7" y="1.7">2</text>
<text x="186.7" y="1.7">1</text>
<text x=".6" y="22.4">D</text>
<text x="207.8" y="22.4">D</text>
<text x=".6" y="60.2">C</text>
<text x="207.8" y="60.2">C</text>
<text x=".6" y="98">B</text>
<text x="207.8" y="98">B</text>
<text x=".6" y="135.8">A</text>
<text x="207.8" y="135.8">A</text>
<text x="22.6" y="154.9">5</text>
<text x="63.7" y="154.9">4</text>
<text x="104.7" y="154.9">3</text>
<text x="145.7" y="154.9">2</text>
<text x="186.7" y="154.9">1</text>
</g>
</svg>
